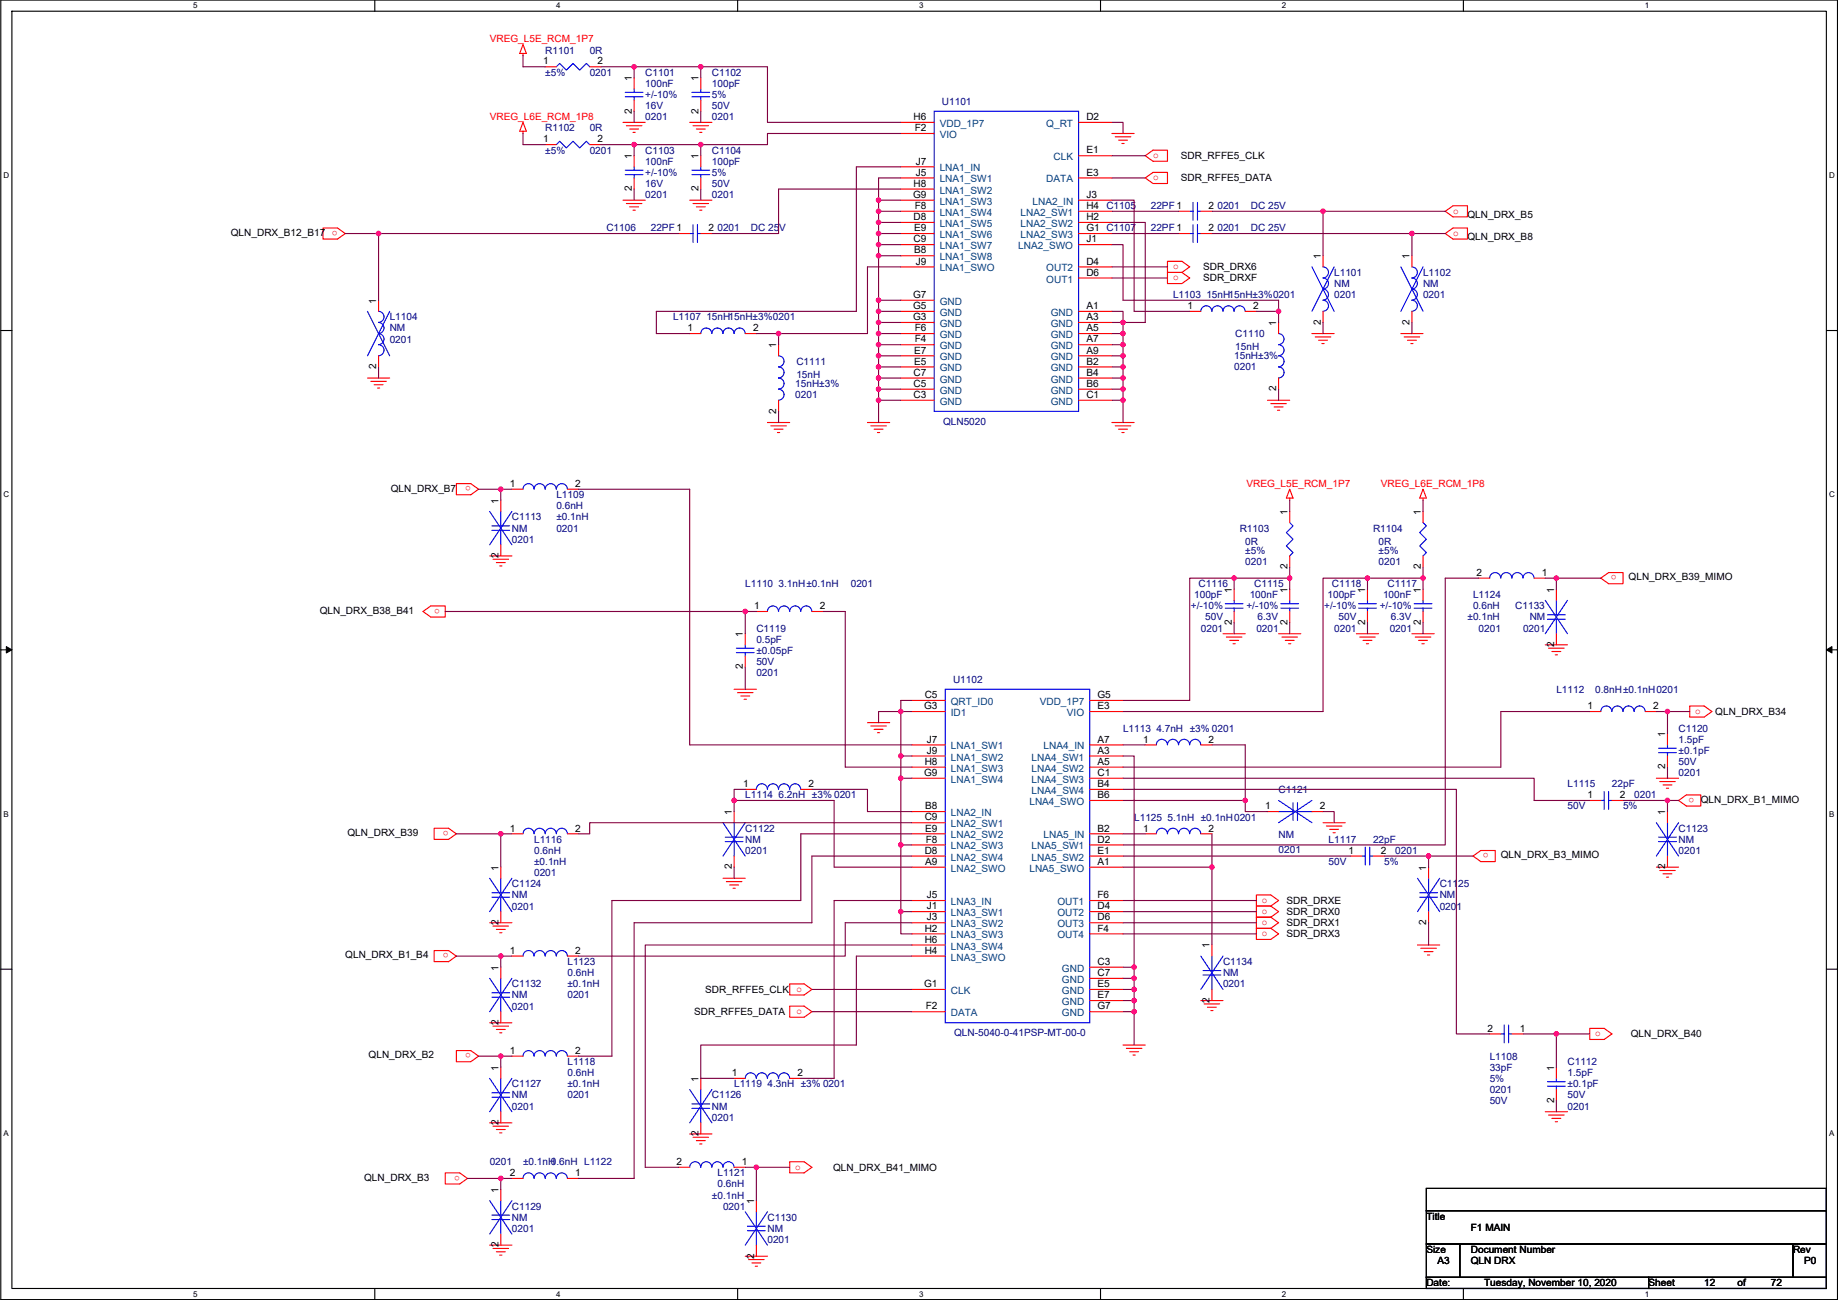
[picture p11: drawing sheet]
<svg xmlns="http://www.w3.org/2000/svg" width="420mm" height="297mm" viewBox="0 0 420 297" stroke-linecap="round" stroke-linejoin="round" font-family="sans-serif">
<path d="M.2 0h419.8v296.9h-419.8zM2.7 2.6h414.8v291.8h-414.8z" fill="none" stroke="#000" stroke-width=".25"/>
<g fill="#fff">
<path d="M44.2 .3h1v2h-1z"/>
<path d="M44.2 294.7h1v2h-1z"/>
</g>
<path d="M85.7 0v2.6M85.7 294.4v2.5" fill="none" stroke="#000" stroke-width=".25"/>
<g fill="#fff">
<path d="M127.1 .3h1v2h-1z"/>
<path d="M127.1 294.7h1v2h-1z"/>
</g>
<path d="M168.6 0v2.6M168.6 294.4v2.5" fill="none" stroke="#000" stroke-width=".25"/>
<g fill="#fff">
<path d="M210.1 .3h1v2h-1z"/>
<path d="M210.1 294.7h1v2h-1z"/>
</g>
<path d="M251.6 0v2.6M251.6 294.4v2.5" fill="none" stroke="#000" stroke-width=".25"/>
<g fill="#fff">
<path d="M293 .3h1v2h-1z"/>
<path d="M293 294.7h1v2h-1z"/>
</g>
<path d="M334.5 0v2.6M334.5 294.4v2.5" fill="none" stroke="#000" stroke-width=".25"/>
<g fill="#fff">
<path d="M376 .3h1v2h-1z"/>
<path d="M376 294.7h1v2h-1z"/>
<path d="M.8 39h1.3v2.1h-1.3z"/>
<path d="M418.1 39h1.3v2.1h-1.3z"/>
<path d="M.8 112h1.3v2h-1.3z"/>
<path d="M418.1 112h1.3v2h-1.3z"/>
</g>
<path d="M.2 75.5h2.5M417.5 75.5h2.5" fill="none" stroke="#000" stroke-width=".25"/>
<g fill="#fff">
<path d="M.8 185h1.2v2h-1.2z"/>
<path d="M418.1 185h1.2v2h-1.2z"/>
</g>
<path d="M.2 148.5h2.5M417.5 148.5h2.5" fill="none" stroke="#000" stroke-width=".25"/>
<path d="M1.4 147.7l1.3 .8-1.3 .7zM417.5 148.5l1.3-.8v1.5z" fill="#000" stroke="#000" stroke-width=".23"/>
<g fill="#fff">
<path d="M.8 257.9h1.2v2h-1.2z"/>
<path d="M418.1 257.9h1.2v2h-1.2z"/>
</g>
<path d="M.2 221.4h2.5M417.5 221.4h2.5M326.1 271.5h91.4v5.1h-91.4zM326.1 276.6h91.4v7.6h-91.4zM326.1 291.9h50.8v2.5h-50.8zM326.1 284.2h7.6v7.7h-7.6zM333.7 284.2h76.2v7.7h-76.2zM376.9 291.9h40.6v2.5h-40.6zM409.9 284.2h7.6v7.7h-7.6z" fill="none" stroke="#000" stroke-width=".25"/>
<g fill="none" stroke="#f00" stroke-width=".25">
<path d="M119.6 10.2l.7 2h-1.5zM119.6 12.2v.5M124.6 15.3h2.6M134.8 15.3h2.5M145 17.8v2.5M160.2 17.8v2.5M119.6 28l.7 2h-1.5zM119.6 30v.5M124.6 33h2.6M134.8 33h2.5M142.4 28h5.1M143.2 28.7h3.5"/>
<path d="M143.9 29.5h2.1M144.7 30.2h.5M145 35.6v2.5M145 22.9v2.5M157.7 28h5M158.4 28.7h3.6M159.2 29.5h2M159.9 30.2h.6M160.2 35.6v2.5M160.2 22.9v2.5M205.9 38.1h7.6M205.9 30.5h7.6"/>
<path d="M205.9 28h7.6M246.6 35.6h7.6M246.6 28h7.6M254.2 30.5h5.1M254.9 31.3h3.6M255.7 32h2M256.5 32.8h.5M261.8 35.6l1.8-1.3h3.3v2.6h-3.3zM73.8 52.1h3.3l1.8 1.3-1.8 1.2h-3.3zM142.4 45.7h5.1M143.2 46.5h3.5M143.9 47.3h2.1"/>
<path d="M144.7 48h.5M145 40.7v2.5M155.1 53.4h2.6M157.7 45.7h5M158.4 46.5h3.6M159.2 47.3h2M159.9 48h.6M160.2 40.7v2.5M160.2 53.4h2.5M205.9 40.7h7.6M205.9 43.2h7.6M205.9 45.7h7.6"/>
<path d="M205.9 48.3h7.6M205.9 50.8h7.6M205.9 53.4h7.6M205.9 55.9h7.6M205.9 58.4h7.6M246.6 48.3h7.6M246.6 50.8h7.6M246.6 53.4h7.6M246.6 55.9h7.6M246.6 45.7h7.6M246.6 40.7h7.6M261.8 40.7l1.8-1.3h3.3v2.5h-3.3z"/>
<path d="M266.9 59.7h3.3l1.8 1.3-1.8 1.3h-3.3zM269.4 48.3h2.6M269.4 53.4h2.6M274.5 48.3h2.5M274.5 53.4h2.5M302.4 58.4v2.6M322.8 58.4v2.6M330.4 48.3l1.8-1.3h3.3v2.6h-3.3zM330.4 53.4l1.8-1.3h3.3v2.5h-3.3zM86.5 68.6v2.5M157.7 76.2h2.5M170.4 76.2h2.5"/>
<path d="M178 78.8v2.5M205.9 61h7.6M205.9 78.8h7.6M205.9 76.2h7.6M205.9 73.7h7.6M205.9 71.1h7.6M205.9 68.6h7.6M246.6 63.5h7.6M246.6 61h7.6M246.6 76.2h7.6M246.6 78.8h7.6M246.6 71.1h7.6"/>
<path d="M246.6 73.7h7.6M266.9 62.3h3.3l1.8 1.2-1.8 1.3h-3.3zM272 71.1h2.5M284.7 71.1h2.5M292.3 73.7v2.5M299.9 76.2h5.1M300.7 77h3.5M301.4 77.7h2.1M302.2 78.5h.5M302.4 71.1v2.6M320.2 76.2h5.1M321 77h3.5"/>
<path d="M321.7 77.7h2.1M322.5 78.5h.5M322.8 71.1v2.6M84 86.4h5.1M84.8 87.1h3.5M85.5 87.9h2.1M86.3 88.7h.5M86.5 81.3v2.5M175.4 96.5h5.1M176.2 97.3h3.6M177 98.1h2M177.7 98.8h.5"/>
<path d="M178 91.5v2.5M198.3 96.5h5.1M199.1 97.3h3.5M199.8 98.1h2.1M200.6 98.8h.5M205.9 91.5h7.6M205.9 88.9h7.6M205.9 86.4h7.6M205.9 83.8h7.6M205.9 81.3h7.6M246.6 81.3h7.6M246.6 83.8h7.6"/>
<path d="M246.6 86.4h7.6M246.6 88.9h7.6M246.6 91.5h7.6M254.2 96.5h5.1M254.9 97.3h3.6M255.7 98.1h2M256.5 98.8h.5M289.7 91.5h5.1M290.5 92.2h3.6M291.3 93h2M292 93.7h.5M292.3 86.4v2.5"/>
<path d="M104.3 110.5h3.3l1.8 1.3-1.8 1.3h-3.3zM114.5 114.3v2.6M117 111.8h2.6M129.7 111.8h2.6M294.8 111.8l.8 2h-1.5zM294.8 113.8v.5M294.8 116.9v2.5M325.3 111.8l.8 2h-1.6zM325.3 113.8v.5M325.3 116.9v2.5M96.7 139.7l1.8-1.2h3.3v2.5h-3.3zM111.9 127h5.1"/>
<path d="M112.7 127.8h3.6M113.5 128.5h2M114.2 129.3h.5M114.5 124.5v2.5M172.9 139.7h2.5M185.6 139.7h2.5M282.1 134.6v2.6M282.1 139.7v2.6M294.8 127v2.6M294.8 134.6v2.6M294.8 139.7v2.6M312.6 134.6v2.6"/>
<path d="M312.6 139.7v2.6M325.3 134.6v2.6M325.3 139.7v2.6M325.3 127v2.6M338 132.1h2.5M350.7 132.1h2.5M355.8 134.6v2.6M365.9 132.1l1.8-1.3h3.3v2.6h-3.3zM167.8 157.5h5.1M168.6 158.3h3.5M169.3 159h2.1M170.1 159.8h.5"/>
<path d="M170.4 144.8v2.5M170.4 149.9v2.5M279.6 144.8h5.1M280.3 145.6h3.6M281.1 146.3h2M281.9 147.1h.5M292.3 144.8h5.1M293 145.6h3.6M293.8 146.3h2M294.6 147.1h.5M310.1 144.8h5M310.8 145.6h3.6"/>
<path d="M311.6 146.3h2M312.3 147.1h.6M322.8 144.8h5M323.5 145.6h3.6M324.3 146.3h2M325 147.1h.6M353.2 147.3h5.1M354 148.1h3.6M354.8 148.9h2M355.5 149.6h.5M355.8 144.8v2.5M198.3 165.1h5.1"/>
<path d="M199.1 165.9h3.5M199.8 166.6h2.1M200.6 167.4h.5M208.5 170.2h7.6M208.5 172.7h7.6M208.5 175.3h7.6M208.5 177.8h7.6M208.5 160h7.6M208.5 162.6h7.6M249.1 170.2h7.6M249.1 172.7h7.6M249.1 175.3h7.6"/>
<path d="M249.1 177.8h7.6M249.1 160h7.6M249.1 162.6h7.6M261.8 170.2h2.5M274.5 170.2h2.5M363.4 162.6h2.5M376.1 162.6h2.5M378.6 177.8h5.1M379.4 178.6h3.6M380.2 179.3h2M381.2 167.7v2.5M381.2 172.7v2.6"/>
<path d="M386.3 161.3h3.3l1.7 1.3-1.7 1.3h-3.3zM99.2 189.3h3.3l1.8 1.2-1.8 1.3h-3.3zM114.5 198.1v2.6M117 190.5h2.6M129.7 190.5h2.6M167.8 185.4v2.6M167.8 195.6v2.5M170.4 180.4h2.5M183.1 180.4h2.5M208.5 185.4h7.6M208.5 188h7.6M208.5 190.5h7.6"/>
<path d="M208.5 193.1h7.6M208.5 195.6h7.6M208.5 198.1h7.6M249.1 182.9h7.6M249.1 190.5h7.6M249.1 180.4h7.6M249.1 193.1h7.6M249.1 195.6h7.6M249.1 198.1h7.6M261.8 190.5h2.5M274.5 190.5h2.5M289.7 185.4h2.6"/>
<path d="M299.9 185.4h2.5M302.4 188h5.1M303.2 188.7h3.6M304 189.5h2M304.7 190.3h.5M308.8 195.6h2.5M313.9 195.6h2.5M326.6 198.1v2.6M336.7 195.6l1.8-1.3h3.3v2.6h-3.3zM363.4 182.9h2.5M368.5 182.9h2.5M378.6 198.1h5.1"/>
<path d="M379.4 198.9h3.6M380.2 199.7h2M380.9 180.1h.5M381.2 185.4v2.6M381.2 195.6v2.5M383.7 182.9l1.8-1.3h3.3v2.6h-3.3zM99.2 217.2h3.3l1.8 1.3-1.8 1.2h-3.3zM111.9 210.8h5.1M112.7 211.6h3.6M113.5 212.4h2M114.2 213.1h.5M114.5 208.3v2.5"/>
<path d="M117 218.5h2.6M129.7 218.5h2.6M165.3 200.7h5.1M166 201.4h3.6M166.8 202.2h2M167.6 203h.5M208.5 205.8h7.6M208.5 208.3h7.6M208.5 218.5h7.6M208.5 213.4h7.6M208.5 215.9h7.6M208.5 210.8h7.6"/>
<path d="M249.1 205.8h7.6M249.1 208.3h7.6M249.1 210.8h7.6M249.1 213.4h7.6M277 215.9v2.6M287.2 212.1h3.3l1.8 1.3-1.8 1.3h-3.3zM287.2 204.5h3.3l1.8 1.3-1.8 1.2h-3.3zM290.5 207l1.8 1.3-1.8 1.3M290.5 209.6l1.8 1.2-1.8 1.3M290.5 207h-3.3v2.6h3.3M290.5 209.6h-3.3v2.5h3.3M324 215.9h5.1"/>
<path d="M324.8 216.7h3.5M325.6 217.4h2M326.3 218.2h.5M326.6 208.3v2.5M380.9 200.4h.5M111.9 233.7h5.1M112.7 234.5h3.6M113.5 235.2h2M114.2 236h.5M114.5 221v2.5M114.5 231.2v2.5M180.5 224.8h3.3l1.8 1.3-1.8 1.3h-3.3z"/>
<path d="M180.5 229.9h3.3l1.8 1.3-1.8 1.2h-3.3zM208.5 231.2h7.6M208.5 226.1h7.6M249.1 221h7.6M249.1 223.5h7.6M249.1 226.1h7.6M249.1 228.6h7.6M249.1 231.2h7.6M256.7 238.8h5.1M257.5 239.5h3.5M274.5 228.6h5.1M275.3 229.4h3.5"/>
<path d="M276 230.1h2.1M276.8 230.9h.5M277 226.1v2.5M340.5 236.2h2.6M345.6 236.2h2.6M363.4 235h3.3l1.8 1.2-1.8 1.3h-3.3zM104.3 240.1h3.3l1.8 1.2-1.8 1.3h-3.3zM111.9 256.6h5.1M112.7 257.3h3.6M113.5 258.1h2M114.2 258.8h.5M114.5 243.9v2.5"/>
<path d="M114.5 254v2.6M117 241.3h2.6M129.7 241.3h2.6M157.7 259.1h5M158.4 259.9h3.6M160.2 246.4v2.5M160.2 256.6v2.5M167.8 246.4h2.6M180.5 246.4h2.6M258.2 240.3h2.1M259 241.1h.5M353.2 254h5.1"/>
<path d="M354 254.8h3.6M354.8 255.5h2M355.5 256.3h.5M355.8 243.9v2.5M355.8 248.9v2.6M101.8 268h3.3l1.8 1.3-1.8 1.2h-3.3zM114.5 271.8v2.5M117 269.3h2.6M129.7 269.3h2.6M155.1 266.7h2.6M159.2 260.6h2M159.9 261.4h.6"/>
<path d="M167.8 266.7h2.6M172.9 274.3v2.6M180.5 265.5h3.3l1.8 1.2-1.8 1.3h-3.3zM111.9 284.5h5.1M112.7 285.3h3.6M113.5 286h2M114.2 286.8h.5M114.5 282v2.5M170.4 287h5M171.1 287.8h3.6M171.9 288.6h2M172.6 289.3h.6"/>
<path d="M172.9 284.5v2.5"/>
</g>
<g fill="none" stroke="#00f" stroke-width=".25">
<path d="M127.2 15.3l.7-.8 1.6 1.5 1.5-1.5 1.5 1.5 1.5-1.5 .8 .8M127.2 33l.7-.7 1.6 1.5 1.5-1.5 1.5 1.5 1.5-1.5 .8 .7M142.9 38.9h4.1M142.9 39.9h4.1M142.9 21.1h4.1M142.9 22.1h4.1M145 38.1v.8M145 39.9v.8M145 20.3v.8M145 22.1v.8M158.2 38.9h4M158.2 39.9h4"/>
<path d="M158.2 21.1h4M158.2 22.1h4M160.2 38.1v.8M160.2 39.9v.8M160.2 20.3v.8M160.2 22.1v.8M213.5 25.4h33.1v68.6h-33.1zM157.7 53.4h.7M158.4 51.3v4.1M159.4 51.3v4.1M159.4 53.4h.8M272 48.3h.7"/>
<path d="M272 53.4h.7M272.7 46.2v4.1M272.7 51.3v4.1M273.7 46.2v4.1M273.7 48.3h.8M273.7 51.3v4.1M273.7 53.4h.8M84 71.1l5.1 10.2M86.5 71.1a1.26 1.26 0 0 1 1.3 1.3 1.26 1.26 0 0 1-1.3 1.3 1.27 1.27 0 0 1 1.3 1.2 1.27 1.27 0 0 1-1.3 1.3M86.5 76.2a1.26 1.26 0 0 1 1.3 1.3 1.26 1.26 0 0 1-1.3 1.2 1.27 1.27 0 0 1 1.3 1.3 1.27 1.27 0 0 1-1.3 1.3M89.1 71.1l-5.1 10.2M162.7 76.2a1.26 1.26 0 0 0-1.2-1.2 1.26 1.26 0 0 0-1.3 1.2"/>
<path d="M167.8 76.2a1.27 1.27 0 0 0-1.3-1.2 1.27 1.27 0 0 0-1.2 1.2 1.26 1.26 0 0 0-1.3-1.2 1.26 1.26 0 0 0-1.3 1.2M170.3 76.2a1.26 1.26 0 0 0-1.2-1.2 1.26 1.26 0 0 0-1.3 1.2M277 71.1a1.26 1.26 0 0 0-1.2-1.2 1.26 1.26 0 0 0-1.3 1.2M282.1 71.1a1.27 1.27 0 0 0-1.3-1.2 1.27 1.27 0 0 0-1.2 1.2 1.26 1.26 0 0 0-1.3-1.2 1.26 1.26 0 0 0-1.3 1.2M284.6 71.1a1.26 1.26 0 0 0-1.2-1.2 1.26 1.26 0 0 0-1.3 1.2M292.3 76.2a1.26 1.26 0 0 1 1.2 1.3 1.26 1.26 0 0 1-1.2 1.2 1.27 1.27 0 0 1 1.2 1.3 1.27 1.27 0 0 1-1.2 1.3M299.9 61l5.1 10.1M302.4 61a1.26 1.26 0 0 1 1.3 1.2 1.26 1.26 0 0 1-1.3 1.3M302.4 63.5a1.26 1.26 0 0 1 1.3 1.3 1.26 1.26 0 0 1-1.3 1.2 1.27 1.27 0 0 1 1.3 1.3 1.27 1.27 0 0 1-1.3 1.3 1.27 1.27 0 0 1 1.3 1.3 1.27 1.27 0 0 1-1.3 1.2M305 61l-5.1 10.1M320.2 61l5.1 10.1M322.7 61a1.26 1.26 0 0 1 1.3 1.2 1.26 1.26 0 0 1-1.3 1.3"/>
<path d="M322.7 63.5a1.26 1.26 0 0 1 1.3 1.3 1.26 1.26 0 0 1-1.3 1.2 1.27 1.27 0 0 1 1.3 1.3 1.27 1.27 0 0 1-1.3 1.3 1.27 1.27 0 0 1 1.3 1.3 1.27 1.27 0 0 1-1.3 1.2M325.3 61l-5.1 10.1M178 81.3a1.26 1.26 0 0 1 1.2 1.3 1.26 1.26 0 0 1-1.2 1.2 1.27 1.27 0 0 1 1.2 1.3 1.27 1.27 0 0 1-1.2 1.3M178 86.4a1.26 1.26 0 0 1 1.2 1.2 1.26 1.26 0 0 1-1.2 1.3 1.27 1.27 0 0 1 1.2 1.3 1.27 1.27 0 0 1-1.2 1.2M292.3 81.3a1.26 1.26 0 0 1 1.2 1.3 1.26 1.26 0 0 1-1.2 1.2 1.27 1.27 0 0 1 1.2 1.3 1.27 1.27 0 0 1-1.2 1.3M111.9 116.9l5.1 7.6M114.5 116.9v3.3M117 116.9l-5.1 7.6M119.6 111.8a1.26 1.26 0 0 1 1.2-1.3 1.26 1.26 0 0 1 1.3 1.3M122.1 111.8a1.26 1.26 0 0 1 1.3-1.3 1.26 1.26 0 0 1 1.2 1.3 1.27 1.27 0 0 1 1.3-1.3 1.27 1.27 0 0 1 1.3 1.3 1.27 1.27 0 0 1 1.2-1.3 1.27 1.27 0 0 1 1.3 1.3M294.8 119.4l.8 .8-1.5 1.5 1.5 1.5-1.5 1.5 1.5 1.6-.8 .7M325.3 119.4l.8 .8-1.6 1.5 1.6 1.5-1.6 1.5 1.6 1.6-.8 .7"/>
<path d="M112.4 120.2h4.1M112.4 121.2h4.1M114.5 121.2v3.3M175.4 139.7a1.26 1.26 0 0 1 1.3-1.2 1.26 1.26 0 0 1 1.3 1.2 1.27 1.27 0 0 1 1.2-1.2 1.27 1.27 0 0 1 1.3 1.2M180.5 139.7a1.26 1.26 0 0 1 1.3-1.2 1.26 1.26 0 0 1 1.2 1.2 1.27 1.27 0 0 1 1.3-1.2 1.27 1.27 0 0 1 1.3 1.2M280.1 137.9h4.1M280.1 139h4.1M282.1 137.2v.7M282.1 139v.7M292.8 137.9h4.1M292.8 139h4.1M294.8 137.2v.7"/>
<path d="M294.8 139v.7M310.6 137.9h4M310.6 139h4M312.6 137.2v.7M312.6 139v.7M323.3 137.9h4M323.3 139h4M325.3 137.2v.7M325.3 139v.7M340.5 132.1a1.27 1.27 0 0 1 1.3-1.3 1.27 1.27 0 0 1 1.3 1.3 1.26 1.26 0 0 1 1.2-1.3 1.26 1.26 0 0 1 1.3 1.3M345.6 132.1a1.27 1.27 0 0 1 1.3-1.3 1.27 1.27 0 0 1 1.3 1.3 1.26 1.26 0 0 1 1.2-1.3 1.26 1.26 0 0 1 1.3 1.3M353.2 137.2l5.1 7.6"/>
<path d="M355.8 137.2v3.3M358.3 137.2l-5.1 7.6M168.3 148.1h4.1M168.3 149.1h4.1M170.4 147.3v.8M170.4 149.1v.8M216.1 157.5h33v76.2h-33zM353.7 140.5h4.1M353.7 141.5h4.1M355.8 141.5v3.3M264.3 170.2a1.26 1.26 0 0 1 1.3-1.3 1.26 1.26 0 0 1 1.3 1.3 1.27 1.27 0 0 1 1.2-1.3 1.27 1.27 0 0 1 1.3 1.3 1.27 1.27 0 0 1 1.3-1.3 1.27 1.27 0 0 1 1.2 1.3M272 170.2a1.26 1.26 0 0 1 1.2-1.3 1.26 1.26 0 0 1 1.3 1.3"/>
<path d="M365.9 162.6a1.26 1.26 0 0 1 1.3-1.3 1.26 1.26 0 0 1 1.3 1.3M368.5 162.6a1.26 1.26 0 0 1 1.2-1.3 1.26 1.26 0 0 1 1.3 1.3 1.27 1.27 0 0 1 1.3-1.3 1.27 1.27 0 0 1 1.2 1.3M373.6 162.6a1.26 1.26 0 0 1 1.2-1.3 1.26 1.26 0 0 1 1.3 1.3M379.1 171h4.1M379.1 172h4.1M381.2 170.2v.8M381.2 172v.7M122.1 190.5a1.26 1.26 0 0 0-1.3-1.2 1.26 1.26 0 0 0-1.2 1.2M129.7 190.5a1.27 1.27 0 0 0-1.3-1.2 1.27 1.27 0 0 0-1.2 1.2 1.27 1.27 0 0 0-1.3-1.2 1.27 1.27 0 0 0-1.3 1.2 1.26 1.26 0 0 0-1.2-1.2 1.26 1.26 0 0 0-1.3 1.2M165.3 188l5.1 7.6M165.8 191.3h4.1M165.8 192.3h4.1"/>
<path d="M167.8 188v3.3M167.8 192.3v3.3M170.4 188l-5.1 7.6M172.9 180.3a1.26 1.26 0 0 1 1.3-1.2 1.26 1.26 0 0 1 1.2 1.2M175.4 180.3a1.26 1.26 0 0 1 1.3-1.2 1.26 1.26 0 0 1 1.3 1.2 1.27 1.27 0 0 1 1.2-1.2 1.27 1.27 0 0 1 1.3 1.2M180.5 180.3a1.26 1.26 0 0 1 1.3-1.2 1.26 1.26 0 0 1 1.2 1.2M271.9 190.5a1.27 1.27 0 0 0-1.2-1.2 1.27 1.27 0 0 0-1.3 1.2 1.27 1.27 0 0 0-1.3-1.2 1.27 1.27 0 0 0-1.2 1.2 1.26 1.26 0 0 0-1.3-1.2 1.26 1.26 0 0 0-1.3 1.2M274.5 190.5a1.26 1.26 0 0 0-1.3-1.2 1.26 1.26 0 0 0-1.2 1.2M292.3 185.4h3.3M292.3 182.9l7.6 5.1M295.6 183.4v4.1M296.6 183.4v4.1"/>
<path d="M296.6 185.4h3.3M299.9 182.9l-7.6 5.1M311.3 195.6h.8M312.1 193.6v4M313.1 193.6v4M313.1 195.6h.8M365.9 182.9h.8M366.7 180.9v4M367.7 180.9v4M367.7 182.9h.8M378.6 188l5.1 7.6M379.1 191.3h4.1"/>
<path d="M379.1 192.3h4.1M381.2 188v3.3M381.2 192.3v3.3M383.7 188l-5.1 7.6M111.9 200.7l5.1 7.6M112.4 204h4.1M112.4 205h4.1M114.5 200.7v3.3M114.5 205v3.3M117 200.7l-5.1 7.6M122.1 218.4a1.26 1.26 0 0 0-1.3-1.2 1.26 1.26 0 0 0-1.2 1.2M129.7 218.4a1.27 1.27 0 0 0-1.3-1.2 1.27 1.27 0 0 0-1.2 1.2 1.27 1.27 0 0 0-1.3-1.2 1.27 1.27 0 0 0-1.3 1.2 1.26 1.26 0 0 0-1.2-1.2 1.26 1.26 0 0 0-1.3 1.2"/>
<path d="M274.5 218.5l5.1 7.6M277 218.5v3.3M279.6 218.5l-5.1 7.6M324 200.7l5.1 7.6M324.5 204h4.1M324.5 205h4.1M326.6 200.7v3.3M326.6 205v3.3M329.1 200.7l-5.1 7.6M111.9 223.5l5.1 7.7M112.4 226.8h4.1M112.4 227.9h4.1"/>
<path d="M114.5 223.5v3.3M114.5 227.9v3.3M117 223.5l-5.1 7.7M275 221.8h4.1M275 222.8h4.1M277 222.8v3.3M343.1 236.2h.7M343.8 234.2v4.1M344.9 234.2v4.1M344.9 236.2h.7M111.9 246.4l5.1 7.6M112.4 249.7h4.1"/>
<path d="M112.4 250.7h4.1M114.5 246.4v3.3M114.5 250.7v3.3M117 246.4l-5.1 7.6M122.1 241.3a1.26 1.26 0 0 0-1.3-1.2 1.26 1.26 0 0 0-1.2 1.2M129.7 241.3a1.27 1.27 0 0 0-1.3-1.2 1.27 1.27 0 0 0-1.2 1.2 1.27 1.27 0 0 0-1.3-1.2 1.27 1.27 0 0 0-1.3 1.2 1.26 1.26 0 0 0-1.2-1.2 1.26 1.26 0 0 0-1.3 1.2M157.7 248.9l5 7.7M158.2 252.2h4M158.2 253.3h4M160.2 248.9v3.3M160.2 253.3v3.3M162.7 248.9l-5 7.7"/>
<path d="M175.4 246.4a1.27 1.27 0 0 0-1.3-1.3 1.27 1.27 0 0 0-1.2 1.3 1.26 1.26 0 0 0-1.3-1.3 1.26 1.26 0 0 0-1.2 1.3M180.5 246.4a1.27 1.27 0 0 0-1.3-1.3 1.27 1.27 0 0 0-1.2 1.3 1.26 1.26 0 0 0-1.3-1.3 1.26 1.26 0 0 0-1.3 1.3M353.7 247.2h4.1M353.7 248.2h4.1M355.8 246.4v.8M355.8 248.2v.7M111.9 274.3l5.1 7.7M112.4 277.6h4.1M112.4 278.7h4.1M114.5 274.3v3.3M114.5 278.7v3.3M117 274.3l-5.1 7.7"/>
<path d="M119.6 269.2a1.26 1.26 0 0 1 1.2-1.2 1.26 1.26 0 0 1 1.3 1.2M122.1 269.2a1.27 1.27 0 0 1 1.3-1.2 1.27 1.27 0 0 1 1.2 1.2 1.27 1.27 0 0 1 1.3-1.2 1.27 1.27 0 0 1 1.3 1.2 1.26 1.26 0 0 1 1.2-1.2 1.26 1.26 0 0 1 1.3 1.2M157.7 266.7a1.27 1.27 0 0 1 1.2-1.2 1.27 1.27 0 0 1 1.3 1.2 1.26 1.26 0 0 1 1.3-1.2 1.26 1.26 0 0 1 1.2 1.2M162.7 266.7a1.27 1.27 0 0 1 1.3-1.2 1.27 1.27 0 0 1 1.3 1.2 1.26 1.26 0 0 1 1.2-1.2 1.26 1.26 0 0 1 1.3 1.2M170.4 276.9l5 7.6M172.9 276.9v3.3M175.4 276.9l-5 7.6M170.9 280.2h4M170.9 281.2h4M172.9 281.2v3.3"/>
</g>
<g fill="none" stroke="#800040" stroke-width=".25">
<path d="M119.6 12.7v2.6h5M137.3 15.3h7.7M145 15.3v2.5M145 15.3h15.2M160.2 15.3v2.5M160.2 15.3h15.2v12.7h30.5M119.6 30.5v2.5h5M137.3 33h7.7M145 33v2.6M145 25.4v2.6M145 33h15.2M160.2 33v2.6"/>
<path d="M160.2 25.4v2.6M205.9 30.5h-30.5v2.5h-15.2M205.9 38.1h-10.1v33h-45.8v5.1h7.7M254.2 28h2.5v2.5M254.2 35.6h7.6M78.9 53.4h76.2M86.5 53.4v15.2M145 43.2v2.5M160.2 43.2v2.5M200.8 53.4v2.5M200.8 55.9h5.1M200.8 55.9v2.5"/>
<path d="M200.8 50.8v2.6M200.8 45.7h5.1M200.8 45.7v2.6M200.8 53.4h5.1M200.8 50.8h5.1M205.9 40.7h-5.1v5M205.9 43.2h-27.9v10.2h-15.3M205.9 58.4h-5.1v10.2M205.9 48.3h-5.1v2.5M254.2 45.7h5.1v25.4h12.7M254.2 53.4h15.2M254.2 55.9h2.5v12.7h35.6v2.5"/>
<path d="M254.2 50.8h7.6v22.9h-5.1v-2.6h-2.5M254.2 48.3h15.2M254.2 40.7h7.6M277 48.3h53.4M277 53.4h45.8M302.4 48.3v10.1M330.4 53.4h-7.6v5M172.9 76.2h5.1M178 76.2v2.6M200.8 71.1v2.6M200.8 73.7v2.5M200.8 76.2v2.6"/>
<path d="M200.8 78.8v2.5M200.8 71.1h5.1M200.8 73.7h5.1M200.8 76.2h5.1M200.8 78.8h5.1M200.8 68.6v2.5M200.8 68.6h5.1M205.9 61h-7.6v15.2h-20.3M254.2 73.7h2.5v2.5M254.2 76.2h2.5v2.6M254.2 78.8h2.5v2.5M254.2 61h12.7"/>
<path d="M254.2 63.5h12.7M287.2 71.1h5.1M292.3 71.1v2.6M302.4 73.7v2.5M322.8 73.7v2.5M86.5 83.8v2.6M178 94v2.5M200.8 81.3v2.5M200.8 83.8v2.6M200.8 86.4v2.5M200.8 88.9v2.6M200.8 91.5v5"/>
<path d="M200.8 81.3h5.1M200.8 83.8h5.1M200.8 86.4h5.1M200.8 88.9h5.1M200.8 91.5h5.1M254.2 81.3h2.5M254.2 83.8h2.5M254.2 86.4h2.5v2.5M254.2 88.9h2.5M254.2 91.5h2.5v5M256.7 81.3v2.5M256.7 83.8v2.6"/>
<path d="M256.7 88.9v2.6M292.3 88.9v2.6M109.4 111.8h5.1M117 111.8h-2.5v2.5M132.3 111.8h25.4v58.4h50.8M294.8 114.3v2.6M325.3 114.3v2.6M101.8 139.7h68.6M170.4 139.7v5.1M170.4 139.7h2.5M188.1 139.7h5.1v35.6h15.3M282.1 132.1v2.5"/>
<path d="M282.1 132.1h-10.1v27.9h-15.3M282.1 132.1h12.7M294.8 129.6v2.5M294.8 132.1v2.5M312.6 132.1v2.5M312.6 132.1h-10.2v30.5h-45.7M312.6 132.1h12.7M325.3 132.1v2.5M325.3 129.6v2.5M338 132.1h-7.6v61h-73.7M353.2 132.1h12.7M355.8 132.1v2.5"/>
<path d="M170.4 152.4v5.1M282.1 142.3v2.5M294.8 142.3v2.5M312.6 142.3v2.5M325.3 142.3v2.5M205.9 162.6h-5.1v2.5M205.9 162.6v10.1M205.9 162.6h2.6M208.5 177.8h-2.6v15.3M208.5 160h-2.6v2.6M208.5 172.7h-2.6v5.1M256.7 177.8h94v5.1h12.7"/>
<path d="M256.7 170.2h5.1M256.7 172.7h2.6v48.3M277 170.2h7.7v12.7M363.4 162.6h-20.3v12.7h-86.4M378.6 162.6h2.6M381.2 162.6v5.1M381.2 175.3v2.5M381.2 162.6h5.1M104.3 190.5h10.2M117 190.5h-2.5v7.6M167.8 182.9v2.5M167.8 198.1v2.6"/>
<path d="M167.8 182.9h22.9v15.2h17.8M170.4 180.4h-2.6v2.5M185.6 180.4h12.7v5h10.2M205.9 193.1v15.2M205.9 193.1h2.6M208.5 188h-73.7v2.5h-2.5M208.5 190.5h-25.4v15.3h-43.2v35.5h-7.6M208.5 195.6h-22.9v15.2h-40.6v58.5h-12.7M256.7 182.9h28M256.7 190.5h5.1M256.7 195.6h52.1M256.7 198.1h20.3"/>
<path d="M256.7 180.4h76.2v55.8h7.6M277 190.5v7.6M277 198.1v17.8M284.7 182.9v2.5h5M302.4 185.4h2.6v2.6M316.4 195.6h10.2M326.6 195.6h10.1M326.6 195.6v2.5M371 182.9h10.2M383.7 182.9h-2.5v2.5M104.3 218.5h10.2M117 218.5h-2.5v2.5"/>
<path d="M205.9 208.3h2.6M205.9 208.3v5.1h2.6M208.5 205.8h-17.8v40.6h-7.6M208.5 215.9h-61v50.8h7.6M208.5 210.8h-15.3v7.7h-60.9M208.5 218.5h-12.7v20.3h-35.6v7.6h7.6M256.7 205.8h30.5M256.7 208.3h30.5M256.7 210.8h30.5M256.7 213.4h30.5M326.6 210.8v5.1M185.6 226.1h22.9"/>
<path d="M185.6 231.2h22.9M256.7 221h2.6M256.7 223.5h2.6M256.7 226.1h2.6M256.7 228.6h2.6M256.7 231.2h2.6M259.3 221v2.5M259.3 223.5v2.6M259.3 226.1v2.5M259.3 228.6v2.6M259.3 231.2v7.6M348.2 236.2h7.6"/>
<path d="M355.8 236.2h7.6M355.8 236.2v7.7M109.4 241.3h5.1M114.5 241.3v2.6M114.5 241.3h2.5M355.8 251.5v2.5M106.9 269.3h7.6M114.5 269.3v2.5M114.5 269.3h2.5M170.4 266.7h2.5M172.9 266.7v7.6M172.9 266.7h7.6"/>
</g>
<g fill="#f0f" stroke="#f0f" stroke-width=".25">
<circle cx="160.2" cy="15.2" r=".5"/>
<circle cx="144.9" cy="15.2" r=".5"/>
<circle cx="160.2" cy="33" r=".5"/>
<circle cx="144.9" cy="33" r=".5"/>
<circle cx="302.4" cy="48.3" r=".5"/>
<circle cx="86.5" cy="53.3" r=".5"/>
<circle cx="200.8" cy="53.3" r=".5"/>
<circle cx="322.7" cy="53.3" r=".5"/>
<circle cx="200.8" cy="55.9" r=".5"/>
<circle cx="200.8" cy="58.4" r=".5"/>
<circle cx="200.8" cy="71.1" r=".5"/>
<circle cx="200.8" cy="68.6" r=".5"/>
<circle cx="256.7" cy="73.7" r=".5"/>
<circle cx="292.3" cy="71.1" r=".5"/>
<circle cx="200.8" cy="73.7" r=".5"/>
<circle cx="178" cy="76.2" r=".5"/>
<circle cx="200.8" cy="78.7" r=".5"/>
<circle cx="200.8" cy="76.2" r=".5"/>
<circle cx="256.7" cy="76.2" r=".5"/>
<circle cx="256.7" cy="78.7" r=".5"/>
<circle cx="200.8" cy="81.3" r=".5"/>
<circle cx="256.7" cy="81.3" r=".5"/>
<circle cx="200.8" cy="86.4" r=".5"/>
<circle cx="200.8" cy="83.8" r=".5"/>
<circle cx="256.7" cy="83.8" r=".5"/>
<circle cx="256.7" cy="86.4" r=".5"/>
<circle cx="200.8" cy="88.9" r=".5"/>
<circle cx="256.7" cy="88.9" r=".5"/>
<circle cx="200.8" cy="91.4" r=".5"/>
<circle cx="256.7" cy="91.4" r=".5"/>
<circle cx="114.5" cy="111.8" r=".5"/>
<circle cx="170.3" cy="139.7" r=".5"/>
<circle cx="205.9" cy="162.6" r=".5"/>
<circle cx="205.9" cy="172.7" r=".5"/>
<circle cx="381.2" cy="162.6" r=".5"/>
<circle cx="259.2" cy="221" r=".5"/>
<circle cx="167.8" cy="182.9" r=".5"/>
<circle cx="284.6" cy="182.9" r=".5"/>
<circle cx="381.2" cy="182.9" r=".5"/>
<circle cx="114.5" cy="190.5" r=".5"/>
<circle cx="326.6" cy="195.6" r=".5"/>
<circle cx="259.2" cy="226.1" r=".5"/>
<circle cx="259.2" cy="223.5" r=".5"/>
<circle cx="259.2" cy="228.6" r=".5"/>
<circle cx="259.2" cy="231.1" r=".5"/>
<circle cx="114.5" cy="241.3" r=".5"/>
<circle cx="172.9" cy="266.7" r=".5"/>
<circle cx="114.5" cy="269.2" r=".5"/>
<circle cx="114.5" cy="218.4" r=".5"/>
<circle cx="277" cy="198.1" r=".5"/>
<circle cx="205.9" cy="177.8" r=".5"/>
<circle cx="205.9" cy="193" r=".5"/>
<circle cx="205.9" cy="208.3" r=".5"/>
<circle cx="355.8" cy="236.2" r=".5"/>
<circle cx="200.8" cy="50.8" r=".5"/>
<circle cx="294.8" cy="132.1" r=".5"/>
<circle cx="282.1" cy="132.1" r=".5"/>
<circle cx="325.3" cy="132.1" r=".5"/>
<circle cx="312.6" cy="132.1" r=".5"/>
<circle cx="200.8" cy="45.7" r=".5"/>
<circle cx="200.8" cy="48.3" r=".5"/>
<circle cx="355.8" cy="132.1" r=".5"/>
</g>
<g font-size="2.3" fill="#f00">
<text x="111.9" y="9.7">VREG_L5E_RCM_1P7</text>
<text x="111.9" y="27.5">VREG_L6E_RCM_1P8</text>
<text x="263.6" y="36.1">o</text>
<text x="263.6" y="41.2">o</text>
<text x="77.1" y="52.7" transform="rotate(180 77.1 52.7)">o</text>
<text x="332.2" y="48.8">o</text>
<text x="332.2" y="53.9">o</text>
<text x="268.1" y="61.5">o</text>
<text x="268.1" y="64.1">o</text>
<text x="107.6" y="111.1" transform="rotate(180 107.6 111.1)">o</text>
<text x="284.9" y="111.3">VREG_L5E_RCM_1P7</text>
<text x="315.6" y="111.3">VREG_L6E_RCM_1P8</text>
<text x="369.5" y="131.5" transform="rotate(180 369.5 131.5)">o</text>
<text x="100.5" y="139.1" transform="rotate(180 100.5 139.1)">o</text>
<text x="387.5" y="163.1">o</text>
<text x="387.3" y="182.3" transform="rotate(180 387.3 182.3)">o</text>
<text x="102.5" y="189.9" transform="rotate(180 102.5 189.9)">o</text>
<text x="340.3" y="195" transform="rotate(180 340.3 195)">o</text>
<text x="288.5" y="208.9">o</text>
<text x="288.5" y="206.3">o</text>
<text x="288.5" y="211.4">o</text>
<text x="288.5" y="213.9">o</text>
<text x="102.5" y="217.8" transform="rotate(180 102.5 217.8)">o</text>
<text x="182" y="226.6">o</text>
<text x="182" y="231.7">o</text>
<text x="364.7" y="236.8">o</text>
<text x="107.6" y="240.7" transform="rotate(180 107.6 240.7)">o</text>
<text x="105.1" y="268.6" transform="rotate(180 105.1 268.6)">o</text>
<text x="181.8" y="267.3">o</text>
</g>
<g font-size="2.3">
<text x="124.1" y="14.7">1</text>
<text x="136.6" y="14.7">2</text>
<text x="144.4" y="18.6" transform="rotate(-90 144.4 18.6)">1</text>
<text x="159.7" y="18.6" transform="rotate(-90 159.7 18.6)">1</text>
<text x="144.4" y="26" transform="rotate(-90 144.4 26)">2</text>
<text x="159.7" y="26" transform="rotate(-90 159.7 26)">2</text>
<text x="208.8" y="27.4">H6</text>
<text x="209.1" y="30">F2</text>
<text x="248.3" y="27.4">D2</text>
<text x="124.1" y="32.5">1</text>
<text x="136.6" y="32.5">2</text>
<text x="248.3" y="35.1">E1</text>
<text x="144.4" y="36.3" transform="rotate(-90 144.4 36.3)">1</text>
<text x="159.7" y="36.3" transform="rotate(-90 159.7 36.3)">1</text>
<text x="209.3" y="40.1">J5</text>
<text x="209.3" y="37.6">J7</text>
<text x="248.3" y="40.1">E3</text>
<text x="269.9" y="36.4">SDR_RFFE5_CLK</text>
<text x="269.9" y="41.4">SDR_RFFE5_DATA</text>
<text x="144.4" y="43.7" transform="rotate(-90 144.4 43.7)">2</text>
<text x="159.7" y="43.7" transform="rotate(-90 159.7 43.7)">2</text>
<text x="208.7" y="45.2">G9</text>
<text x="208.8" y="42.7">H8</text>
<text x="209.1" y="47.8">F8</text>
<text x="248.3" y="47.8">H4</text>
<text x="248.3" y="45.2">J3</text>
<text x="276.3" y="47.8">2</text>
<text x="52.8" y="53.9">QLN_DRX_B12_B17</text>
<text x="162" y="52.8">2</text>
<text x="208.8" y="50.3">D8</text>
<text x="209" y="52.8">E9</text>
<text x="248.3" y="50.3">H2</text>
<text x="248.3" y="52.8">G1 C1107</text>
<text x="276.3" y="52.8">2</text>
<text x="335.5" y="49.8">QLN_DRX_B5</text>
<text x="208.8" y="55.4">C9</text>
<text x="209" y="57.9">B8</text>
<text x="248.3" y="55.4">J1</text>
<text x="301.9" y="59.2" transform="rotate(-90 301.9 59.2)">1</text>
<text x="322.2" y="59.2" transform="rotate(-90 322.2 59.2)">1</text>
<text x="335.5" y="54.9">QLN_DRX_B8</text>
<text x="209.3" y="60.5">J9</text>
<text x="248.3" y="63">D6</text>
<text x="248.3" y="60.5">D4</text>
<text x="275" y="61.8">SDR_DRX6</text>
<text x="275" y="64.3">SDR_DRXF</text>
<text x="86" y="69.4" transform="rotate(-90 86 69.4)">1</text>
<text x="208.7" y="70.6">G5</text>
<text x="208.7" y="68.1">G7</text>
<text x="248.3" y="70.6">A1</text>
<text x="271.5" y="70.6">1</text>
<text x="286.4" y="70.6">2</text>
<text x="157.2" y="75.7">1</text>
<text x="172.1" y="75.7">2</text>
<text x="208.7" y="73.2">G3</text>
<text x="209.1" y="75.7">F6</text>
<text x="248.3" y="75.7">A5</text>
<text x="248.3" y="73.2">A3</text>
<text x="291.7" y="74.4" transform="rotate(-90 291.7 74.4)">1</text>
<text x="301.9" y="74.2" transform="rotate(-90 301.9 74.2)">2</text>
<text x="322.2" y="74.2" transform="rotate(-90 322.2 74.2)">2</text>
<text x="177.5" y="79.5" transform="rotate(-90 177.5 79.5)">1</text>
<text x="209" y="83.3">E5</text>
<text x="209" y="80.8">E7</text>
<text x="209.1" y="78.2">F4</text>
<text x="248.3" y="78.2">A7</text>
<text x="248.3" y="80.8">A9</text>
<text x="248.3" y="83.3">B2</text>
<text x="86" y="84.4" transform="rotate(-90 86 84.4)">2</text>
<text x="208.8" y="88.4">C5</text>
<text x="208.8" y="85.9">C7</text>
<text x="248.3" y="85.9">B4</text>
<text x="248.3" y="88.4">B6</text>
<text x="291.7" y="89.5" transform="rotate(-90 291.7 89.5)">2</text>
<text x="177.5" y="94.5" transform="rotate(-90 177.5 94.5)">2</text>
<text x="208.8" y="90.9">C3</text>
<text x="248.3" y="90.9">C1</text>
<text x="89.3" y="112.3">QLN_DRX_B7</text>
<text x="116.5" y="111.3">1</text>
<text x="131.5" y="111.3">2</text>
<text x="114" y="115.1" transform="rotate(-90 114 115.1)">1</text>
<text x="294.3" y="117.6" transform="rotate(-90 294.3 117.6)">1</text>
<text x="324.8" y="117.6" transform="rotate(-90 324.8 117.6)">1</text>
<text x="114" y="127.6" transform="rotate(-90 114 127.6)">2</text>
<text x="294.3" y="130.1" transform="rotate(-90 294.3 130.1)">2</text>
<text x="324.8" y="130.1" transform="rotate(-90 324.8 130.1)">2</text>
<text x="337.5" y="131.6">2</text>
<text x="352.5" y="131.6">1</text>
<text x="281.6" y="135.4" transform="rotate(-90 281.6 135.4)">1</text>
<text x="294.3" y="135.4" transform="rotate(-90 294.3 135.4)">1</text>
<text x="312.1" y="135.4" transform="rotate(-90 312.1 135.4)">1</text>
<text x="324.8" y="135.4" transform="rotate(-90 324.8 135.4)">1</text>
<text x="355.2" y="135.4" transform="rotate(-90 355.2 135.4)">1</text>
<text x="372.3" y="132.6">QLN_DRX_B39_MIMO</text>
<text x="73.1" y="140.3">QLN_DRX_B38_B41</text>
<text x="172.4" y="139.2">1</text>
<text x="187.4" y="139.2">2</text>
<text x="281.6" y="142.8" transform="rotate(-90 281.6 142.8)">2</text>
<text x="294.3" y="142.8" transform="rotate(-90 294.3 142.8)">2</text>
<text x="312.1" y="142.8" transform="rotate(-90 312.1 142.8)">2</text>
<text x="324.8" y="142.8" transform="rotate(-90 324.8 142.8)">2</text>
<text x="169.8" y="145.6" transform="rotate(-90 169.8 145.6)">1</text>
<text x="355.2" y="147.9" transform="rotate(-90 355.2 147.9)">2</text>
<text x="169.8" y="153" transform="rotate(-90 169.8 153)">2</text>
<text x="211.4" y="159.5">C5</text>
<text x="250.9" y="159.5">G5</text>
<text x="211.3" y="162.1">G3</text>
<text x="250.9" y="162.1">E3</text>
<text x="362.9" y="162.1">1</text>
<text x="377.9" y="162.1">2</text>
<text x="392.1" y="163.4">QLN_DRX_B34</text>
<text x="211.9" y="169.7">J7</text>
<text x="211.9" y="172.2">J9</text>
<text x="250.9" y="169.7">A7</text>
<text x="250.9" y="172.2">A3</text>
<text x="261.3" y="169.7">1</text>
<text x="276.3" y="169.7">2</text>
<text x="380.6" y="168.4" transform="rotate(-90 380.6 168.4)">1</text>
<text x="169.9" y="179.8">1</text>
<text x="184.8" y="179.8">2</text>
<text x="211.3" y="177.3">G9</text>
<text x="211.4" y="174.8">H8</text>
<text x="250.9" y="179.8">B4</text>
<text x="250.9" y="174.8">A5</text>
<text x="250.9" y="177.3">C1</text>
<text x="380.6" y="175.8" transform="rotate(-90 380.6 175.8)">2</text>
<text x="211.5" y="184.9">B8</text>
<text x="250.9" y="182.4">B6</text>
<text x="289.2" y="184.9">1</text>
<text x="301.7" y="184.9">2</text>
<text x="362.9" y="182.4">1</text>
<text x="370.3" y="182.4">2</text>
<text x="388.8" y="183.4">QLN_DRX_B1_MIMO</text>
<text x="79.4" y="191.1">QLN_DRX_B39</text>
<text x="116.5" y="190">1</text>
<text x="131.5" y="190">2</text>
<text x="167.3" y="186.2" transform="rotate(-90 167.3 186.2)">1</text>
<text x="211.4" y="187.5">C9</text>
<text x="211.5" y="190">E9</text>
<text x="250.9" y="190">B2</text>
<text x="261.3" y="190">1</text>
<text x="276.3" y="190">2</text>
<text x="380.6" y="186.2" transform="rotate(-90 380.6 186.2)">1</text>
<text x="211.4" y="195.1">D8</text>
<text x="211.5" y="197.6">A9</text>
<text x="211.6" y="192.5">F8</text>
<text x="250.9" y="197.6">A1</text>
<text x="250.9" y="192.5">D2</text>
<text x="250.9" y="195.1">E1</text>
<text x="308.3" y="195.1">1</text>
<text x="315.6" y="195.1">2</text>
<text x="343.1" y="196.1">QLN_DRX_B3_MIMO</text>
<text x="114" y="198.9" transform="rotate(-90 114 198.9)">1</text>
<text x="167.3" y="198.7" transform="rotate(-90 167.3 198.7)">2</text>
<text x="326" y="198.9" transform="rotate(-90 326 198.9)">1</text>
<text x="380.6" y="198.7" transform="rotate(-90 380.6 198.7)">2</text>
<text x="211.9" y="205.2">J5</text>
<text x="211.9" y="207.8">J1</text>
<text x="250.9" y="205.2">F6</text>
<text x="250.9" y="207.8">D4</text>
<text x="294.1" y="209.1">SDR_DRX0</text>
<text x="294.1" y="206.5">SDR_DRXE</text>
<text x="114" y="211.4" transform="rotate(-90 114 211.4)">2</text>
<text x="211.4" y="212.9">H2</text>
<text x="211.4" y="215.4">H6</text>
<text x="211.9" y="210.3">J3</text>
<text x="250.9" y="210.3">D6</text>
<text x="250.9" y="212.9">F4</text>
<text x="294.1" y="211.6">SDR_DRX1</text>
<text x="294.1" y="214.2">SDR_DRX3</text>
<text x="326" y="211.4" transform="rotate(-90 326 211.4)">2</text>
<text x="78.9" y="219">QLN_DRX_B1_B4</text>
<text x="114" y="221.8" transform="rotate(-90 114 221.8)">1</text>
<text x="116.5" y="217.9">1</text>
<text x="131.5" y="217.9">2</text>
<text x="211.4" y="217.9">H4</text>
<text x="250.9" y="220.5">C3</text>
<text x="276.5" y="216.7" transform="rotate(-90 276.5 216.7)">1</text>
<text x="161.2" y="226.9">SDR_RFFE5_CLK</text>
<text x="211.3" y="225.6">G1</text>
<text x="250.9" y="223">C7</text>
<text x="250.9" y="225.6">E5</text>
<text x="158.7" y="231.9">SDR_RFFE5_DATA</text>
<text x="211.6" y="230.6">F2</text>
<text x="250.9" y="228.1">E7</text>
<text x="250.9" y="230.6">G7</text>
<text x="276.5" y="229.2" transform="rotate(-90 276.5 229.2)">2</text>
<text x="114" y="234.2" transform="rotate(-90 114 234.2)">2</text>
<text x="340" y="235.7">2</text>
<text x="347.4" y="235.7">1</text>
<text x="372.8" y="237">QLN_DRX_B40</text>
<text x="84.3" y="241.9">QLN_DRX_B2</text>
<text x="114" y="244.6" transform="rotate(-90 114 244.6)">1</text>
<text x="116.5" y="240.8">1</text>
<text x="131.5" y="240.8">2</text>
<text x="167.3" y="245.9">1</text>
<text x="182.3" y="245.9">2</text>
<text x="355.2" y="244.6" transform="rotate(-90 355.2 244.6)">1</text>
<text x="159.7" y="247.2" transform="rotate(-90 159.7 247.2)">1</text>
<text x="114" y="257.1" transform="rotate(-90 114 257.1)">2</text>
<text x="355.2" y="252" transform="rotate(-90 355.2 252)">2</text>
<text x="159.7" y="259.6" transform="rotate(-90 159.7 259.6)">2</text>
<text x="83.2" y="269.8">QLN_DRX_B3</text>
<text x="116.5" y="268.7">2</text>
<text x="131.5" y="268.7">1</text>
<text x="154.6" y="266.2">2</text>
<text x="169.6" y="266.2">1</text>
<text x="190.4" y="267.5">QLN_DRX_B41_MIMO</text>
<text x="114" y="272.6" transform="rotate(-90 114 272.6)">1</text>
<text x="172.4" y="275.1" transform="rotate(-90 172.4 275.1)">1</text>
<text x="326.1" y="278.7">Title</text>
<text x="336.2" y="281.2">F1 MAIN</text>
<text x="114" y="285" transform="rotate(-90 114 285)">2</text>
<text x="172.4" y="287.6" transform="rotate(-90 172.4 287.6)">2</text>
<text x="326.1" y="286.3">Size</text>
<text x="336.2" y="286.3">Document Number</text>
<text x="409.9" y="286.3">Rev</text>
<text x="326.1" y="293.9">Date:</text>
<text x="328.6" y="288.8">A3</text>
<text x="336.2" y="288.8">QLN DRX</text>
<text x="339.3" y="293.9">Tuesday, November 10, 2020</text>
<text x="376.9" y="293.9">Sheet</text>
<text x="389.6" y="293.9">12</text>
<text x="397.2" y="293.9">of</text>
<text x="404.8" y="293.9">72</text>
<text x="412.4" y="288.8">P0</text>
</g>
<g font-size="2.3" fill="#000080">
<text x="124.6" y="12.2">R1101</text>
<text x="124.6" y="17.3">±5%</text>
<text x="134.8" y="12.2">0R</text>
<text x="134.8" y="17.3">0201</text>
<text x="147.5" y="17.3">C1101</text>
<text x="162.7" y="17.3">C1102</text>
<text x="147.5" y="19.9">100nF</text>
<text x="147.5" y="22.4">+/-10%</text>
<text x="162.7" y="19.9">100pF</text>
<text x="162.7" y="22.4">5%</text>
<text x="215.3" y="23.9">U1101</text>
<text x="147.5" y="27.5">0201</text>
<text x="147.5" y="24.9">16V</text>
<text x="162.7" y="27.5">0201</text>
<text x="162.7" y="24.9">50V</text>
<text x="124.6" y="30">R1102</text>
<text x="124.6" y="35.1">±5%</text>
<text x="134.8" y="30">0R</text>
<text x="134.8" y="35.1">0201</text>
<text x="147.5" y="35.1">C1103</text>
<text x="162.7" y="35.1">C1104</text>
<text x="147.5" y="37.6">100nF</text>
<text x="147.5" y="40.2">+/-10%</text>
<text x="162.7" y="37.6">100pF</text>
<text x="162.7" y="40.2">5%</text>
<text x="147.5" y="45.3">0201</text>
<text x="147.5" y="42.7">16V</text>
<text x="162.7" y="45.3">0201</text>
<text x="162.7" y="42.7">50V</text>
<text x="252.9" y="47.8">C1105</text>
<text x="263.1" y="47.8">22PF1</text>
<text x="278.3" y="47.8">0201</text>
<text x="285.9" y="47.8">DC 25V</text>
<text x="138.6" y="52.9">C1106</text>
<text x="148.8" y="52.9">22PF1</text>
<text x="164" y="52.9">0201</text>
<text x="171.6" y="52.9">DC 25V</text>
<text x="263.1" y="52.9">22PF1</text>
<text x="278.3" y="52.9">0201</text>
<text x="285.9" y="52.9">DC 25V</text>
<text x="305" y="63">L1101</text>
<text x="305" y="65.6">NM</text>
<text x="325.3" y="63">L1102</text>
<text x="325.3" y="65.6">NM</text>
<text x="268.1" y="68.1">L1103 15nH15nH±3%0201</text>
<text x="305" y="68.1">0201</text>
<text x="325.3" y="68.1">0201</text>
<text x="89.1" y="73.2">L1104</text>
<text x="89.1" y="75.7">NM</text>
<text x="153.8" y="73.2">L1107 15nH15nH±3%0201</text>
<text x="282.4" y="77">C1110</text>
<text x="89.1" y="78.3">0201</text>
<text x="182" y="83.4">C1111</text>
<text x="282.1" y="82.1">15nH±3%</text>
<text x="282.4" y="80.1">15nH</text>
<text x="181.8" y="88.4">15nH±3%</text>
<text x="182" y="86.4">15nH</text>
<text x="282.1" y="84.6">0201</text>
<text x="181.8" y="91">0201</text>
<text x="215.6" y="97.1">QLN5020</text>
<text x="127.2" y="113.8">L1109</text>
<text x="117" y="118.9">C1113</text>
<text x="127.2" y="116.4">0.6nH</text>
<text x="127.2" y="118.9">±0.1nH</text>
<text x="117" y="121.5">NM</text>
<text x="117" y="124">0201</text>
<text x="127.2" y="121.5">0201</text>
<text x="283.4" y="121.5">R1103</text>
<text x="284.7" y="124.5">0R</text>
<text x="313.9" y="121.5">R1104</text>
<text x="315.1" y="124.5">0R</text>
<text x="284.7" y="126.5">±5%</text>
<text x="284.7" y="129.1">0201</text>
<text x="315.1" y="126.5">±5%</text>
<text x="315.1" y="129.1">0201</text>
<text x="170.4" y="134.2">L1110 3.1nH±0.1nH</text>
<text x="194.5" y="134.2">0201</text>
<text x="273" y="136.7">100pF</text>
<text x="274" y="134.2">C1116</text>
<text x="285.7" y="136.7">100nF</text>
<text x="286.7" y="134.2">C1115</text>
<text x="303.5" y="136.7">100pF</text>
<text x="304.5" y="134.2">C1118</text>
<text x="316.2" y="136.7">100nF</text>
<text x="317.2" y="134.2">C1117</text>
<text x="336.7" y="136.7">L1124</text>
<text x="272.2" y="139.2">+/-10%</text>
<text x="275.5" y="141.8">50V</text>
<text x="284.9" y="139.2">+/-10%</text>
<text x="287.5" y="141.8">6.3V</text>
<text x="302.7" y="139.2">+/-10%</text>
<text x="306" y="141.8">50V</text>
<text x="315.4" y="139.2">+/-10%</text>
<text x="317.9" y="141.8">6.3V</text>
<text x="335.5" y="141.8">±0.1nH</text>
<text x="336.7" y="139.2">0.6nH</text>
<text x="346.4" y="139.2">C1133</text>
<text x="349.7" y="141.8">NM</text>
<text x="172.9" y="144.3">C1119</text>
<text x="172.9" y="146.9">0.5pF</text>
<text x="172.9" y="149.4">±0.05pF</text>
<text x="274.5" y="144.3">0201</text>
<text x="287.2" y="144.3">0201</text>
<text x="305" y="144.3">0201</text>
<text x="317.7" y="144.3">0201</text>
<text x="338" y="144.3">0201</text>
<text x="348.2" y="144.3">0201</text>
<text x="172.9" y="154.5">0201</text>
<text x="172.9" y="151.9">50V</text>
<text x="217.9" y="156">U1102</text>
<text x="355.8" y="158.3">L1112</text>
<text x="364.7" y="158.3">0.8nH±0.1nH0201</text>
<text x="256.7" y="167.2">L1113 4.7nH ±3% 0201</text>
<text x="383.7" y="167.2">C1120</text>
<text x="383.7" y="169.7">1.5pF</text>
<text x="383.7" y="172.3">±0.1pF</text>
<text x="358.3" y="179.9">L1115</text>
<text x="368.5" y="179.9">22pF</text>
<text x="383.7" y="177.3">0201</text>
<text x="383.7" y="174.8">50V</text>
<text x="170.4" y="182.4">L1114 6.2nH ±3% 0201</text>
<text x="292.3" y="181.1">C1121</text>
<text x="358.3" y="185">50V</text>
<text x="371" y="185">5%</text>
<text x="373.6" y="182.4">0201</text>
<text x="170.4" y="190">C1122</text>
<text x="259.3" y="187.5">L1125 5.1nH ±0.1nH0201</text>
<text x="292.3" y="191.6">NM</text>
<text x="383.7" y="190">C1123</text>
<text x="122.1" y="192.6">L1116</text>
<text x="122.1" y="195.1">0.6nH</text>
<text x="122.1" y="197.7">±0.1nH</text>
<text x="170.4" y="192.6">NM</text>
<text x="170.4" y="195.1">0201</text>
<text x="292.3" y="194.9">0201</text>
<text x="303.7" y="192.6">L1117</text>
<text x="303.7" y="197.7">50V</text>
<text x="313.9" y="192.6">22pF</text>
<text x="316.4" y="197.7">5%</text>
<text x="318.9" y="195.1">0201</text>
<text x="383.7" y="192.6">NM</text>
<text x="383.7" y="195.1">0201</text>
<text x="117" y="202.7">C1124</text>
<text x="122.1" y="200.2">0201</text>
<text x="329.1" y="202.7">C1125</text>
<text x="117" y="205.3">NM</text>
<text x="117" y="207.8">0201</text>
<text x="329.1" y="205.3">NM</text>
<text x="329.1" y="207.8">0201</text>
<text x="129.7" y="220.5">L1123</text>
<text x="279.6" y="220.5">C1134</text>
<text x="117" y="225.6">C1132</text>
<text x="129.7" y="223.1">0.6nH</text>
<text x="129.7" y="225.6">±0.1nH</text>
<text x="279.6" y="223.1">NM</text>
<text x="279.6" y="225.6">0201</text>
<text x="117" y="228.1">NM</text>
<text x="117" y="230.7">0201</text>
<text x="129.7" y="228.1">0201</text>
<text x="218.1" y="236.8">QLN-5040-0-41PSP-MT-00-0</text>
<text x="129.7" y="243.4">L1118</text>
<text x="129.7" y="245.9">0.6nH</text>
<text x="340.5" y="242.1">L1108</text>
<text x="340.5" y="244.6">33pF</text>
<text x="358.3" y="243.4">C1112</text>
<text x="358.3" y="245.9">1.5pF</text>
<text x="117" y="248.5">C1127</text>
<text x="117" y="251">NM</text>
<text x="129.7" y="248.5">±0.1nH</text>
<text x="129.7" y="251">0201</text>
<text x="162.7" y="251">C1126</text>
<text x="167.8" y="248.5">L1119 4.3nH ±3% 0201</text>
<text x="340.5" y="249.7">0201</text>
<text x="340.5" y="247.2">5%</text>
<text x="358.3" y="251">50V</text>
<text x="358.3" y="248.5">±0.1pF</text>
<text x="117" y="253.5">0201</text>
<text x="162.7" y="253.5">NM</text>
<text x="162.7" y="256.1">0201</text>
<text x="340.5" y="252.3">50V</text>
<text x="358.3" y="253.5">0201</text>
<text x="111.9" y="266.2">0201</text>
<text x="119.6" y="266.2">±0.1nH</text>
<text x="125.9" y="266.2">0.6nH L1122</text>
<text x="164" y="268.8">L1121</text>
<text x="162.7" y="273.9">±0.1nH</text>
<text x="164" y="271.3">0.6nH</text>
<text x="117" y="276.4">C1129</text>
<text x="117" y="278.9">NM</text>
<text x="117" y="281.5">0201</text>
<text x="165.3" y="276.4">0201</text>
<text x="175.4" y="278.9">C1130</text>
<text x="175.4" y="281.5">NM</text>
<text x="175.4" y="284">0201</text>
</g>
<g font-size="2.3" fill="#004080">
<text x="214.8" y="29">VDD_1P7</text>
<text x="239.2" y="29">Q_RT</text>
<text x="214.8" y="31.5">VIO</text>
<text x="214.8" y="41.7">LNA1_SW1</text>
<text x="214.8" y="39.2">LNA1_IN</text>
<text x="239.2" y="41.7">DATA</text>
<text x="240.8" y="36.6">CLK</text>
<text x="214.8" y="44.2">LNA1_SW2</text>
<text x="214.8" y="46.8">LNA1_SW3</text>
<text x="236" y="46.8">LNA2_IN</text>
<text x="214.8" y="49.3">LNA1_SW4</text>
<text x="214.8" y="51.9">LNA1_SW5</text>
<text x="233.3" y="49.3">LNA2_SW1</text>
<text x="233.3" y="51.9">LNA2_SW2</text>
<text x="214.8" y="54.4">LNA1_SW6</text>
<text x="214.8" y="56.9">LNA1_SW7</text>
<text x="214.8" y="59.5">LNA1_SW8</text>
<text x="232.8" y="56.9">LNA2_SWO</text>
<text x="233.3" y="54.4">LNA2_SW3</text>
<text x="214.8" y="62">LNA1_SWO</text>
<text x="239.2" y="64.6">OUT1</text>
<text x="239.2" y="62">OUT2</text>
<text x="214.8" y="69.6">GND</text>
<text x="214.8" y="77.3">GND</text>
<text x="214.8" y="74.7">GND</text>
<text x="214.8" y="72.2">GND</text>
<text x="240.2" y="77.3">GND</text>
<text x="240.2" y="72.2">GND</text>
<text x="240.2" y="74.7">GND</text>
<text x="214.8" y="82.3">GND</text>
<text x="214.8" y="79.8">GND</text>
<text x="240.2" y="79.8">GND</text>
<text x="240.2" y="82.3">GND</text>
<text x="214.8" y="90">GND</text>
<text x="214.8" y="87.4">GND</text>
<text x="214.8" y="84.9">GND</text>
<text x="240.2" y="84.9">GND</text>
<text x="240.2" y="87.4">GND</text>
<text x="240.2" y="90">GND</text>
<text x="214.8" y="92.5">GND</text>
<text x="240.2" y="92.5">GND</text>
<text x="217.3" y="161.1">QRT_ID0</text>
<text x="237.7" y="161.1">VDD_1P7</text>
<text x="217.3" y="163.6">ID1</text>
<text x="243.9" y="163.6">VIO</text>
<text x="217.3" y="171.2">LNA1_SW1</text>
<text x="217.3" y="173.8">LNA1_SW2</text>
<text x="235.8" y="173.8">LNA4_SW1</text>
<text x="238.6" y="171.2">LNA4_IN</text>
<text x="217.3" y="176.3">LNA1_SW3</text>
<text x="217.3" y="178.9">LNA1_SW4</text>
<text x="235.8" y="176.3">LNA4_SW2</text>
<text x="235.8" y="178.9">LNA4_SW3</text>
<text x="235.3" y="183.9">LNA4_SWO</text>
<text x="235.8" y="181.4">LNA4_SW4</text>
<text x="217.3" y="186.5">LNA2_IN</text>
<text x="217.3" y="189">LNA2_SW1</text>
<text x="217.3" y="191.6">LNA2_SW2</text>
<text x="238.6" y="191.6">LNA5_IN</text>
<text x="217.3" y="194.1">LNA2_SW3</text>
<text x="217.3" y="196.6">LNA2_SW4</text>
<text x="235.8" y="194.1">LNA5_SW1</text>
<text x="235.8" y="196.6">LNA5_SW2</text>
<text x="217.3" y="199.2">LNA2_SWO</text>
<text x="235.3" y="199.2">LNA5_SWO</text>
<text x="217.3" y="206.8">LNA3_IN</text>
<text x="217.3" y="209.3">LNA3_SW1</text>
<text x="241.7" y="206.8">OUT1</text>
<text x="241.7" y="209.3">OUT2</text>
<text x="217.3" y="214.4">LNA3_SW3</text>
<text x="217.3" y="211.9">LNA3_SW2</text>
<text x="241.7" y="211.9">OUT3</text>
<text x="241.7" y="214.4">OUT4</text>
<text x="217.3" y="219.5">LNA3_SWO</text>
<text x="217.3" y="217">LNA3_SW4</text>
<text x="217.3" y="227.1">CLK</text>
<text x="242.7" y="222">GND</text>
<text x="242.7" y="224.6">GND</text>
<text x="242.7" y="227.1">GND</text>
<text x="217.3" y="232.2">DATA</text>
<text x="242.7" y="229.7">GND</text>
<text x="242.7" y="232.2">GND</text>
</g>
<g font-size="1.8">
<text x="44.2" y="1.9">5</text>
<text x="127.1" y="1.9">4</text>
<text x="210.1" y="1.9">3</text>
<text x="293" y="1.9">2</text>
<text x="376" y="1.9">1</text>
<text x=".8" y="40.7">D</text>
<text x="418.1" y="40.7">D</text>
<text x=".8" y="113.6">C</text>
<text x="418.1" y="113.6">C</text>
<text x=".8" y="186.6">B</text>
<text x="418.1" y="186.6">B</text>
<text x=".8" y="259.5">A</text>
<text x="418.1" y="259.5">A</text>
<text x="44.2" y="296.3">5</text>
<text x="127.1" y="296.3">4</text>
<text x="210.1" y="296.3">3</text>
<text x="293" y="296.3">2</text>
<text x="376" y="296.3">1</text>
</g>
</svg>
